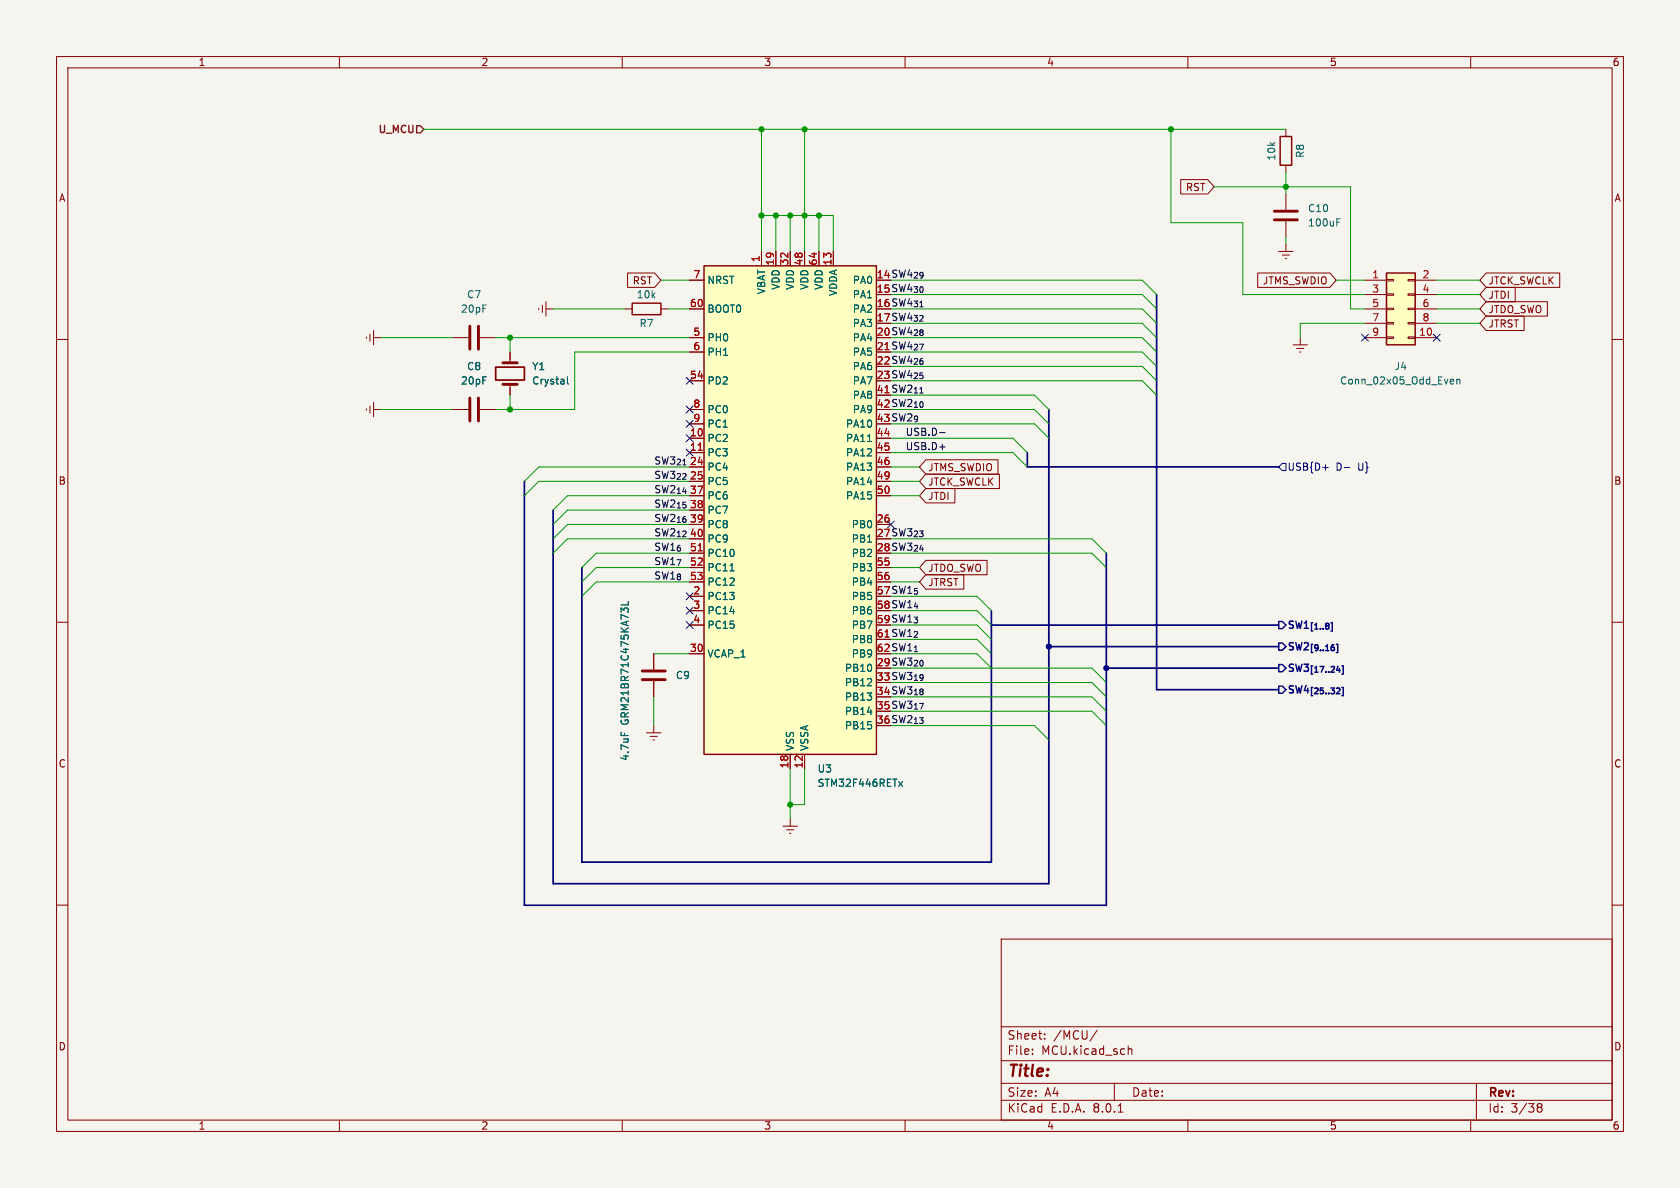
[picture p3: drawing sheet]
<svg xmlns="http://www.w3.org/2000/svg" width="297mm" height="210mm" viewBox="0 0 297 210" stroke-linecap="round" stroke-linejoin="round" font-family="sans-serif">
<path d="M0 0h297v210h-297z" fill="#f5f4ef" stroke="#f5f4ef" stroke-width=".18"/>
<g fill="none" stroke="#840000" stroke-width=".18">
<path d="M10 10h277v190h-277zM12 12h273v186h-273zM60 10v2M110 10v2M160 10v2M210 10v2M260 10v2M10 60h2M64.8 59.6v.2M65.4 59.1v1.2M66 58.4v2.6M66 59.7h1.3"/>
<path d="M80 59.7h2.8M84.8 59.7h2.8M95.2 54.5v.2M95.9 54v1.2M96.5 54.6h1.3M96.5 53.3v2.6M285 60h2M64.8 72.3v.2M65.4 71.8v1.2M66 72.4h1.3M66 71.1v2.6M80 72.4h2.8"/>
<path d="M84.8 72.4h2.8M10 110h2M285 110h2M10 160h2M138.4 146.1h2.6M139.1 146.7h1.2M139.6 147.3h.2M139.7 144.8v1.3M285 160h2M177 166h108v32h-108zM60 198v2M110 198v2"/>
<path d="M160 198v2M177 194.5h108M177 191.5h108M177 187.5h108M177 181.5h108M182.5 186.3v.1M182.5 185.5v.1M184.7 183.6v.1M184.7 182.8v.1M194 182.1l-1.3 2M197 191.5v3M197.7 196.6h.8"/>
<path d="M199.5 184.9v1.5M199.5 185.5l.2-.1 .3 .1 .1 .9M210 198v2M260 198v2M261 191.5v6.5M271.7 195.5l.3 .2M271.7 195.4l.3-.3 .5 .1 .1 .3-.3 .2M272 195.7h.3M272 195.7l-.3 .3M272.3 195.7l.3 .3-.1 .5-.5 .1-.3-.3"/>
</g>
<path d="M83.1 57.7v4M84.6 57.7v4M83.1 70.4v4M84.6 70.4v4" fill="none" stroke="#840000" stroke-width=".51"/>
<path d="M245.1 48.3h5.1v12.7h-5.1z" fill="#ffffc2"/>
<g fill="none" stroke="#840000" stroke-width=".18">
<path d="M227.3 22.9v1.2M227.3 29.2v1.3M227.3 34.3v2.8M227.3 39.1v2.8M229.9 59.7v1.3M241.3 49.5h3.8M241.3 59.7h3.8M241.3 52.1h3.8M241.3 54.6h3.8M241.3 57.2h3.8M245.1 59.6h1.3v.2h-1.3zM245.1 57h1.3v.3h-1.3z"/>
<path d="M245.1 54.5h1.3v.2h-1.3zM245.1 51.9h1.3v.3h-1.3zM245.1 49.4h1.3v.3h-1.3zM248.9 59.6h1.3v.2h-1.3zM248.9 57h1.3v.3h-1.3zM248.9 54.5h1.3v.2h-1.3zM248.9 51.9h1.3v.3h-1.3zM248.9 49.4h1.3v.3h-1.3zM250.2 49.5h3.8M250.2 59.7h3.8M250.2 52.1h3.8M250.2 54.6h3.8"/>
<path d="M250.2 57.2h3.8M228.6 61h2.5M229.2 61.6h1.3M229.7 62.2h.3"/>
</g>
<path d="M226.3 24.1h2v5.1h-2zM245.1 48.3h5.1v12.7h-5.1z" fill="none" stroke="#840000" stroke-width=".25"/>
<path d="M236.3 39.3h.5M236.3 38.7h.6M256.6 67l.3 .1 .1 .2-.6 .2M256.9 67.8l-.3 .1M257.5 67.2l.2-.2 .3 .1 .1 .8M257.5 67v.9" fill="none" stroke="#006464" stroke-width=".18"/>
<path d="M225.3 37.3h4.1M225.3 38.9h4.1" fill="none" stroke="#840000" stroke-width=".51"/>
<path d="M124.5 47h30.4v86.4h-30.4z" fill="#ffffc2"/>
<path d="M111.8 53.6h5v2h-5zM124.5 47h30.4v86.4h-30.4z" fill="none" stroke="#840000" stroke-width=".25"/>
<g fill="none" stroke="#840000" stroke-width=".18">
<path d="M208.7 31.7h4.8l1.1 1.3-1.1 1.3h-4.8zM110.5 54.6h1.3M110.9 48.3h4.8l1.1 1.2-1.1 1.3h-4.8zM116.8 54.6h1.3M121.9 59.7h2.6M121.9 54.6h2.6M121.9 49.5h2.6M134.6 44.5v2.5M137.2 44.5v2.5M139.7 44.5v2.5M142.2 44.5v2.5M144.8 44.5v2.5"/>
<path d="M147.3 44.5v2.5M222.3 48.3h12.8l1.1 1.2-1.1 1.3h-12.8zM226.1 44.5h2.5M226.7 45.1h1.3M227.2 45.7h.3M227.3 43.2v1.3M262.7 55.9h6.7v2.5h-6.7l-1.1-1.2zM262.7 50.8h5.2v2.5h-5.2l-1.1-1.2zM262.7 53.3h10.9v2.6h-10.9l-1.1-1.3zM262.7 48.3h13v2.5h-13l-1.1-1.3zM80 72.4h2.8M84.8 72.4h2.8"/>
<path d="M90.2 62.2v1.9M90.2 67.9v2M121.9 77.5h2.6M121.9 67.3h2.6M121.9 62.2h2.6M121.9 72.4h2.6M121.9 74.9h2.6M154.9 77.5h2.6M121.9 80h2.6M121.9 82.6h2.6M121.9 85.1h2.6M121.9 92.7h2.6"/>
<path d="M121.9 87.6h2.6M121.9 90.2h2.6M121.9 95.3h2.6M121.9 97.8h2.6M154.9 80h2.6M154.9 82.6h2.6M154.9 85.1h2.6M154.9 92.7h2.6M154.9 87.6h2.6M163.7 99.1h10.8v2.5h-10.8l-1.1-1.3zM163.7 86.4h5.1v2.5h-5.1l-1.1-1.3zM163.7 83.8h13v2.6h-13l-1.1-1.3z"/>
<path d="M163.7 81.3h12.7v2.5h-12.7l-1.1-1.2zM115.6 115.6v2.8M121.9 105.4h2.6M121.9 108h2.6M121.9 115.6h2.6M121.9 110.5h2.6M121.9 100.3h2.6M121.9 102.9h2.6M154.9 100.3h2.6M154.9 102.9h2.6M163.7 101.6h6.7v2.5h-6.7l-1.1-1.2zM114.3 129.5h2.5"/>
<path d="M114.9 130.2h1.3M115.4 130.8h.3M115.6 120.4v2.8M115.6 128.3v1.2M139.7 133.4v2.5M142.2 133.4v2.5"/>
</g>
<path d="M123.4 79.6h.8M123.4 97.4h.8" fill="none" stroke="#a90000" stroke-width=".18"/>
<path d="M100.3 66.6v1.1l.2 .2M153.4 78h.7M110.3 107.9l-.5-.4v.8M110.3 107.6l.2-.1 .5 .1M111.1 106.3v.6h-1.3M129.1 100.9h.7M109.8 129.4v.6M158.9 138.2l.6 .8M159.5 138.2l-.6 .8" fill="none" stroke="#006464" stroke-width=".18"/>
<path d="M87.6 64.9h5.1v2.3h-5.1z" fill="none" stroke="#840000" stroke-width=".3"/>
<path d="M88.9 67.9h2.5M88.9 64.1h2.5M113.5 118.6h4.1M113.5 120.1h4.1" fill="none" stroke="#840000" stroke-width=".51"/>
<g fill="none" stroke="#000084" stroke-width=".18">
<path d="M240.7 59.1l1.2 1.2M241.9 59.1l-1.2 1.2M253.4 59.1l1.2 1.2M254.6 59.1l-1.2 1.2M121.3 76.9l1.2 1.2M121.3 66.7l1.2 1.2M121.3 79.4l1.2 1.2M121.3 71.8l1.2 1.2M121.3 74.3l1.2 1.2M122.5 76.9l-1.2 1.2M122.5 66.7l-1.2 1.2M122.5 79.4l-1.2 1.2"/>
<path d="M122.5 71.8l-1.2 1.2M122.5 74.3l-1.2 1.2M156.9 92.1l1.2 1.2M158.1 92.1l-1.2 1.2M226.7 81.9h.6v1.3h-.6l-.6-.6zM233.8 82.6h1M237.7 82.6h.9M121.3 104.8l1.2 1.2M121.3 107.3l1.2 1.3M121.3 109.9l1.2 1.2M122.5 104.8l-1.2 1.2M122.5 107.3l-1.2 1.3"/>
<path d="M122.5 109.9l-1.2 1.2"/>
</g>
<path d="M73.7 22.2h.6l.6 .7-.6 .6h-.6z" fill="none" stroke="#725600" stroke-width=".25"/>
<path d="M226.1 117.5h.6l.6 .6-.6 .6h-.6zM226.1 113.7h.6l.6 .6-.6 .6h-.6zM226.1 109.9h.6l.6 .6-.6 .6h-.6zM226.1 121.3h.6l.6 .6-.6 .7h-.6z" fill="none" stroke="#000084" stroke-width=".25"/>
<path d="M166.1 76.5h1M166.1 79h1" fill="none" stroke="#0f0f0f" stroke-width=".18"/>
<path d="M204.5 52.1v69.8h21.6M185.4 72.4v83.8h-87.6v-66M92.7 85.1v74.9h102.9v-62.2M181.6 80v2.6h44.5M102.9 100.3v52.1h72.4v-44.4M175.3 110.5h50.8M185.4 114.3h40.7M195.6 118.1h30.5" fill="none" stroke="#000084" stroke-width=".3"/>
<g fill="none" stroke="#009600" stroke-width=".18">
<path d="M74.9 22.9h152.4M134.6 22.9v21.6M134.6 38.1h12.7v6.4M137.2 38.1v6.4M139.7 38.1v6.4M142.2 22.9v21.6M144.8 38.1v6.4M207 22.9v16.5h12.7v12.7h21.6M214.6 33h24.2v21.6h2.5M227.3 30.5v3.8M67.3 59.7h12.7M87.6 59.7h34.3"/>
<path d="M90.2 59.7v2.5M97.8 54.6h12.7M116.8 49.5h5.1M118.1 54.6h3.8M157.5 59.7h44.4l2.6 2.5M157.5 57.2h44.4l2.6 2.5M157.5 54.6h44.4l2.6 2.6M157.5 52.1h44.4l2.6 2.5M157.5 49.5h44.4l2.6 2.6M227.3 41.9v1.3M236.2 49.5h5.1M241.3 57.2h-11.4v2.5"/>
<path d="M254 57.2h7.6M254 54.6h7.6M254 52.1h7.6M254 49.5h7.6M67.3 72.4h12.7M90.2 69.9v2.5M121.9 62.2h-20.3v10.2h-14M157.5 77.5h21.6l2.5 2.5M157.5 67.3h44.4l2.6 2.6M157.5 69.9h25.4l2.5 2.5M157.5 64.8h44.4l2.6 2.5M157.5 72.4h25.4l2.5 2.5"/>
<path d="M157.5 62.2h44.4l2.6 2.6M157.5 74.9h25.4l2.5 2.6M121.9 97.8h-16.5l-2.5 2.5M121.9 95.3h-21.6l-2.5 2.5M121.9 82.6h-26.7l-2.5 2.5M121.9 90.2h-21.6l-2.5 2.5M121.9 87.6h-21.6l-2.5 2.6M121.9 85.1h-26.7l-2.5 2.5M121.9 92.7h-21.6l-2.5 2.6M157.5 97.8h35.5l2.6 2.5M157.5 95.3h35.5l2.6 2.5M157.5 80h21.6l2.5 2.6"/>
<path d="M157.5 82.6h5.1M157.5 87.6h5.1M157.5 85.1h5.1M115.6 115.6h6.3M121.9 102.9h-16.5l-2.5 2.5M121.9 100.3h-16.5l-2.5 2.6M157.5 110.5h15.2l2.6 2.5M157.5 118.1h35.5l2.6 2.6M157.5 115.6h15.2l2.6 2.5M157.5 102.9h5.1M157.5 105.4h15.2l2.6 2.6M157.5 113h15.2l2.6 2.6"/>
<path d="M157.5 108h15.2l2.6 2.5M157.5 100.3h5.1M115.6 123.2v5.1M139.7 135.9v8.9M142.2 135.9v6.3h-2.5M157.5 128.3h25.4l2.5 2.5M157.5 120.7h35.5l2.6 2.5M157.5 123.2h35.5l2.6 2.5M157.5 125.7h35.5l2.6 2.6"/>
</g>
<g fill="#009600" stroke="#009600" stroke-width=".18">
<circle cx="139.7" cy="38.1" r=".46"/>
<circle cx="90.2" cy="72.4" r=".46"/>
<circle cx="90.2" cy="59.7" r=".46"/>
<circle cx="139.7" cy="142.2" r=".46"/>
<circle cx="207" cy="22.9" r=".46"/>
<circle cx="144.8" cy="38.1" r=".46"/>
<circle cx="142.2" cy="38.1" r=".46"/>
<circle cx="134.6" cy="38.1" r=".46"/>
<circle cx="137.2" cy="38.1" r=".46"/>
<circle cx="142.2" cy="22.9" r=".46"/>
<circle cx="134.6" cy="22.9" r=".46"/>
<circle cx="227.3" cy="33" r=".46"/>
</g>
<g fill="#000084" stroke="#000084" stroke-width=".18">
<circle cx="185.4" cy="114.3" r=".46"/>
<circle cx="195.6" cy="118.1" r=".46"/>
</g>
<text font-size="2.8" fill="#840000" x="178" y="190.9">Title:</text>
<g font-size="2.1" fill="#840000">
<text x="178" y="184">Sheet:</text>
<text x="186.2" y="184">/MCU/</text>
<text x="178" y="186.7">File:</text>
<text x="184.1" y="186.7">MCU.kicad_sch</text>
<text x="178" y="196.9">KiCad</text>
<text x="178" y="194.1">Size:</text>
<text x="184.7" y="194.1">A4</text>
<text x="185.7" y="196.9">E.D.A.</text>
<text x="193.3" y="196.9">8.0.1</text>
<text x="200" y="194.1">Date:</text>
<text x="263" y="194.3">Rev:</text>
<text x="263" y="196.9">Id:</text>
<text x="267.1" y="196.9">3/38</text>
</g>
<g font-size="1.8" fill="#840000">
<text x="35" y="11.9">1</text>
<text x="85" y="11.9">2</text>
<text x="135" y="11.9">3</text>
<text x="185" y="11.9">4</text>
<text x="235" y="11.9">5</text>
<text x="285" y="11.9">6</text>
<text x="10.3" y="35.9">A</text>
<text x="209.6" y="34">RST</text>
<text x="285.3" y="35.9">A</text>
<text x="111.8" y="50.5">RST</text>
<text x="154.9" y="49.3">14 SW4_{29}</text>
<text x="154.9" y="51.8">15 SW4_{30}</text>
<text x="223.2" y="50.5">JTMS_SWDIO</text>
<text x="263.1" y="53">JTDI</text>
<text x="263.1" y="50.5">JTCK_SWCLK</text>
<text x="154.9" y="54.4">16 SW4_{31}</text>
<text x="154.9" y="56.9">17 SW4_{32}</text>
<text x="154.9" y="59.4">20 SW4_{28}</text>
<text x="263.1" y="58.1">JTRST</text>
<text x="263.1" y="55.6">JTDO_SWO</text>
<text x="154.9" y="64.5">22 SW4_{26}</text>
<text x="154.9" y="67.1">23 SW4_{25}</text>
<text x="154.9" y="72.1">42 SW2_{10}</text>
<text x="154.9" y="74.7">43 SW2_{9}</text>
<text x="164" y="83.5">JTMS_SWDIO</text>
<text x="10.3" y="85.9">B</text>
<text x="164" y="88.6">JTDI</text>
<text x="164" y="86">JTCK_SWCLK</text>
<text x="285.3" y="85.9">B</text>
<text x="154.9" y="95">27 SW3_{23}</text>
<text x="154.9" y="97.5">28 SW3_{24}</text>
<text x="164" y="101.3">JTDO_SWO</text>
<text x="154.9" y="105.2">57 SW1_{5}</text>
<text x="154.9" y="107.7">58 SW1_{4}</text>
<text x="164" y="103.8">JTRST</text>
<text x="154.9" y="110.2">59 SW1_{3}</text>
<text x="154.9" y="117.9">29 SW3_{20}</text>
<text x="154.9" y="115.3">62 SW1_{1}</text>
<text x="154.9" y="120.4">33 SW3_{19}</text>
<text x="154.9" y="122.9">34 SW3_{18}</text>
<text x="154.9" y="125.5">35 SW3_{17}</text>
<text x="154.9" y="128">36 SW2_{13}</text>
<text x="10.3" y="135.9">C</text>
<text x="285.3" y="135.9">C</text>
<text x="10.3" y="185.9">D</text>
<text x="285.3" y="185.9">D</text>
<text x="35" y="199.9">1</text>
<text x="85" y="199.9">2</text>
<text x="135" y="199.9">3</text>
<text x="185" y="199.9">4</text>
<text x="235" y="199.9">5</text>
<text x="285" y="199.9">6</text>
</g>
<text font-size="1.8" fill="#725600" x="66.6" y="23.9">U_MCU</text>
<g font-size="1.8" fill="#006464">
<text x="225.7" y="28.5" transform="rotate(-90 225.7 28.5)">10k</text>
<text x="230.7" y="28" transform="rotate(-90 230.7 28)">R8</text>
<text x="231.1" y="40.2">100uF</text>
<text x="231.1" y="37.7">C10</text>
<text x="82.5" y="52.9">C7</text>
<text x="112.5" y="52.9">10k</text>
<text x="125" y="50.4">NRST</text>
<text x="135.5" y="52.1" transform="rotate(-90 135.5 52.1)">VBAT</text>
<text x="138" y="51.3" transform="rotate(-90 138 51.3)">VDD</text>
<text x="140.6" y="51.3" transform="rotate(-90 140.6 51.3)">VDD</text>
<text x="143.1" y="51.3" transform="rotate(-90 143.1 51.3)">VDD</text>
<text x="145.6" y="51.3" transform="rotate(-90 145.6 51.3)">VDD</text>
<text x="148.2" y="52.4" transform="rotate(-90 148.2 52.4)">VDDA</text>
<text x="150.7" y="50.4">PA0</text>
<text x="150.7" y="52.9">PA1</text>
<text x="81.4" y="55.5">20pF</text>
<text x="113" y="58">R7</text>
<text x="125" y="55.5">BOOT0</text>
<text x="150.7" y="55.5">PA2</text>
<text x="150.7" y="58">PA3</text>
<text x="82.5" y="65.6">C8</text>
<text x="94" y="65.6">Y1</text>
<text x="125" y="60.6">PH0</text>
<text x="125" y="63.1">PH1</text>
<text x="150.7" y="60.6">PA4</text>
<text x="150.7" y="63.1">PA5</text>
<text x="150.7" y="65.6">PA6</text>
<text x="246.5" y="65.6">J4</text>
<text x="81.4" y="68.2">20pF</text>
<text x="94" y="68.2">Crystal</text>
<text x="125" y="68.2">PD2</text>
<text x="150.7" y="68.2">PA7</text>
<text x="150.7" y="70.7">PA8</text>
<text x="236.8" y="68.2">Conn_02x05_Odd_Even</text>
<text x="125" y="73.3">PC0</text>
<text x="125" y="75.8">PC1</text>
<text x="149.5" y="75.8">PA10</text>
<text x="150.7" y="73.3">PA9</text>
<text x="125" y="78.3">PC2</text>
<text x="125" y="80.9">PC3</text>
<text x="125" y="83.4">PC4</text>
<text x="149.5" y="78.3">PA11</text>
<text x="149.5" y="80.9">PA12</text>
<text x="149.5" y="83.4">PA13</text>
<text x="125" y="86">PC5</text>
<text x="125" y="88.5">PC6</text>
<text x="149.5" y="86">PA14</text>
<text x="149.5" y="88.5">PA15</text>
<text x="125" y="91">PC7</text>
<text x="125" y="93.6">PC8</text>
<text x="150.5" y="93.6">PB0</text>
<text x="125" y="96.1">PC9</text>
<text x="125" y="98.7">PC10</text>
<text x="125" y="101.2">PC11</text>
<text x="150.5" y="96.1">PB1</text>
<text x="150.5" y="98.7">PB2</text>
<text x="150.5" y="101.2">PB3</text>
<text x="125" y="106.3">PC13</text>
<text x="125" y="103.7">PC12</text>
<text x="150.5" y="103.7">PB4</text>
<text x="150.5" y="106.3">PB5</text>
<text x="125" y="108.8">PC14</text>
<text x="125" y="111.4">PC15</text>
<text x="150.5" y="108.8">PB6</text>
<text x="150.5" y="111.4">PB7</text>
<text x="150.5" y="113.9">PB8</text>
<text x="125" y="116.4">VCAP_1</text>
<text x="149.3" y="119">PB10</text>
<text x="150.5" y="116.4">PB9</text>
<text x="119.4" y="120.2">C9</text>
<text x="149.3" y="121.5">PB12</text>
<text x="149.3" y="124.1">PB13</text>
<text x="111.4" y="128.2" transform="rotate(-90 111.4 128.2)">GRM21BR71C475KA73L</text>
<text x="149.3" y="126.6">PB14</text>
<text x="149.3" y="129.1">PB15</text>
<text x="111.4" y="134.6" transform="rotate(-90 111.4 134.6)">4.7uF</text>
<text x="140.6" y="132.8" transform="rotate(-90 140.6 132.8)">VSS</text>
<text x="143.1" y="132.8" transform="rotate(-90 143.1 132.8)">VSSA</text>
<text x="144.4" y="136.8">U3</text>
<text x="144.4" y="139.3">STM32F446RETx</text>
</g>
<g font-size="1.8" fill="#a90000">
<text x="134.4" y="46.4" transform="rotate(-90 134.4 46.4)">1</text>
<text x="136.9" y="47" transform="rotate(-90 136.9 47)">19</text>
<text x="139.4" y="47" transform="rotate(-90 139.4 47)">32</text>
<text x="142" y="47" transform="rotate(-90 142 47)">48</text>
<text x="144.5" y="47" transform="rotate(-90 144.5 47)">64</text>
<text x="147.1" y="47" transform="rotate(-90 147.1 47)">13</text>
<text x="122.5" y="49.3">7</text>
<text x="154.9" y="49.3">14</text>
<text x="154.9" y="51.8">15</text>
<text x="242.5" y="49.3">1</text>
<text x="242.5" y="51.8">3</text>
<text x="251.4" y="49.3">2</text>
<text x="251.4" y="51.8">4</text>
<text x="121.9" y="54.4">60</text>
<text x="122.5" y="59.4">5</text>
<text x="154.9" y="54.4">16</text>
<text x="154.9" y="56.9">17</text>
<text x="154.9" y="59.4">20</text>
<text x="242.5" y="54.4">5</text>
<text x="242.5" y="56.9">7</text>
<text x="242.5" y="59.4">9</text>
<text x="250.8" y="59.4">10</text>
<text x="251.4" y="54.4">6</text>
<text x="251.4" y="56.9">8</text>
<text x="122.5" y="62">6</text>
<text x="154.9" y="62">21 SW4_{27}</text>
<text x="154.9" y="62">21</text>
<text x="154.9" y="64.5">22</text>
<text x="121.9" y="67.1">54</text>
<text x="154.9" y="69.6">41 SW2_{11}</text>
<text x="154.9" y="67.1">23</text>
<text x="154.9" y="69.6">41</text>
<text x="121.9" y="77.2">10</text>
<text x="122.5" y="72.1">8</text>
<text x="122.5" y="74.7">9</text>
<text x="154.9" y="77.2">44</text>
<text x="154.9" y="72.1">42</text>
<text x="154.9" y="74.7">43</text>
<text x="121.9" y="79.8">11</text>
<text x="121.9" y="82.3">24</text>
<text x="154.9" y="79.8">45</text>
<text x="154.9" y="82.3">46</text>
<text x="121.9" y="84.8">25</text>
<text x="121.9" y="87.4">37</text>
<text x="121.9" y="89.9">38</text>
<text x="154.9" y="84.8">49</text>
<text x="154.9" y="87.4">50</text>
<text x="121.9" y="92.5">39</text>
<text x="121.9" y="95">40</text>
<text x="154.9" y="92.5">26</text>
<text x="154.9" y="95">27</text>
<text x="121.9" y="97.5">51</text>
<text x="121.9" y="100.1">52</text>
<text x="154.9" y="100.1">55</text>
<text x="154.9" y="97.5">28</text>
<text x="121.9" y="102.6">53</text>
<text x="122.5" y="105.2">2</text>
<text x="122.5" y="107.7">3</text>
<text x="154.9" y="102.6">56</text>
<text x="154.9" y="105.2">57</text>
<text x="154.9" y="107.7">58</text>
<text x="122.5" y="110.2">4</text>
<text x="154.9" y="112.8">61 SW1_{2}</text>
<text x="154.9" y="110.2">59</text>
<text x="154.9" y="112.8">61</text>
<text x="121.9" y="115.3">30</text>
<text x="154.9" y="117.9">29</text>
<text x="154.9" y="115.3">62</text>
<text x="154.9" y="120.4">33</text>
<text x="154.9" y="122.9">34</text>
<text x="154.9" y="125.5">35</text>
<text x="154.9" y="128">36</text>
<text x="139.4" y="135.9" transform="rotate(-90 139.4 135.9)">18</text>
<text x="142" y="135.9" transform="rotate(-90 142 135.9)">12</text>
</g>
<g font-size="1.8" fill="#0f0f0f">
<text x="160" y="77.1">USB.D-</text>
<text x="115.6" y="82.2">SW3_{21}</text>
<text x="160" y="79.7">USB.D+</text>
<text x="115.6" y="84.7">SW3_{22}</text>
<text x="115.6" y="87.3">SW2_{14}</text>
<text x="115.6" y="89.8">SW2_{15}</text>
<text x="115.6" y="94.9">SW2_{12}</text>
<text x="115.6" y="92.4">SW2_{16}</text>
<text x="115.6" y="100">SW1_{7}52</text>
<text x="115.6" y="97.4">SW1_{6}51</text>
<text x="115.6" y="102.5">SW1_{8}53</text>
</g>
<g font-size="1.8" fill="#000084">
<text x="227.5" y="83.4">USB{D+</text>
<text x="236.2" y="83.4">D-</text>
<text x="240.2" y="83.4">U}</text>
<text x="227.5" y="111.5">SW1_{[1..8]}</text>
<text x="227.5" y="119.1">SW3_{[17..24]}</text>
<text x="227.5" y="115.3">SW2_{[9..16]}</text>
<text x="227.5" y="122.9">SW4_{[25..32]}</text>
</g>
</svg>
